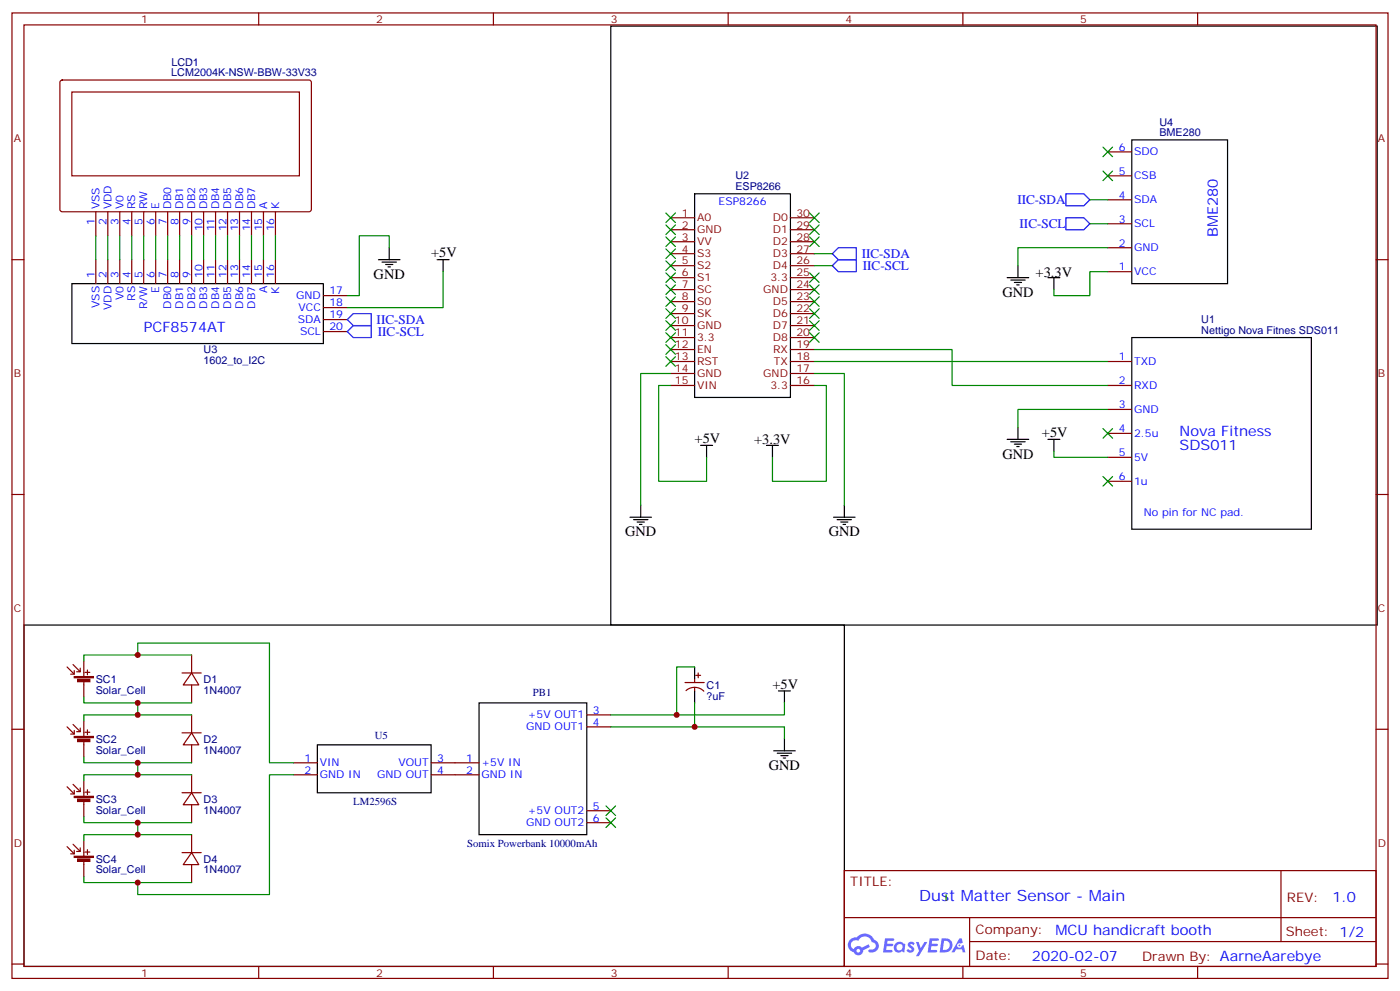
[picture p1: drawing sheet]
<svg xmlns="http://www.w3.org/2000/svg" width="412mm" height="292mm" viewBox="0 0 412 292" stroke-linecap="round" stroke-linejoin="round" font-family="sans-serif">
<path d="M179.9 7.7h225.8v176.4h-225.8zM7.1 184.1h241.6v100.5h-241.6z" fill="none" stroke="#000" stroke-width=".35"/>
<g fill="none" stroke="#870000" stroke-width=".35">
<path d="M3.5 3.8h405.4v284.3h-405.4zM7.1 7.3h398.2v277.3h-398.2zM76.2 3.8v3.5M145.3 3.8v3.5M214.5 3.8v3.5M283.6 3.8v3.5M352.8 3.8v3.5M3.5 76.5h3.6M405.3 76.5h3.6M3.5 145.6h3.6M405.3 145.6h3.6M3.5 214.8h3.6"/>
<path d="M405.3 214.8h3.6M248.7 256.4h156.6v28.2h-156.6zM377.3 256.4v20.9M248.7 270.2h156.5M285.6 277.3h119.6M285.6 270.2v14.2M3.5 283.9h3.6M76.2 284.6v3.5M145.3 284.6v3.5M214.5 284.6v3.5M283.6 284.6v3.5M352.8 284.6v3.5"/>
<path d="M405.3 283.9h3.6"/>
</g>
<g fill="#5487ff">
<path d="M267.7 277.6a1.22 1.22 0 0 1 1.7 .2l-.4 .6a.47 .47 0 0 0-.3-.4 .47 .47 0 0 0-.5 .2l.1 .2a1.14 1.14 0 0 1 .8 1.8 1.14 1.14 0 0 1-1.9 0l-.2-.2 .5-.6 .7 .5a.29 .29 0 0 0 .3-.3 .29 .29 0 0 0-.2-.3 1.04 1.04 0 0 1-.6-1.7z"/>
<path d="M260.7 276.3h2.4l.3 .2-.2 .5-1.8 .1-.1 .8h1.5l.3 .4-.3 .4h-1.6l-.2 1.1h1.7l.2 .3-.2 .3-2.6 .1z"/>
<path d="M273.8 276.3h2.4l.3 .2-.1 .5-1.8 .1-.2 .8h1.6l.3 .4-.4 .4h-1.6l-.1 1.1h1.7l.2 .3-.2 .3-2.6 .1z"/>
<path d="M282.6 276.3h.7l.3 1.3-.6 .3a.69 .69 0 0 0-1 .3 .69 .69 0 0 0 .4 .9 .69 .69 0 0 0 .9-.6l.5-.2 .6 2.2h-.8l-.2-.9h-1.8l-.5 .9h-.8z"/>
<path d="M269.8 277.4h.8l.6 1.8 1.1-1.8h.9l-2.6 4.2h-.8l.9-1.5z"/>
<path d="M277.4 276.3l-.6 4.2h1.3a2.11 2.11 0 0 0 2.5-2.1 2.11 2.11 0 0 0-2.5-2.1zM278.1 277.1a1.39 1.39 0 0 1 1.7 1.4 1.39 1.39 0 0 1-1.8 1.3h-.3z"/>
<path d="M263.7 277.9a1.54 1.54 0 0 0-.1 2.2 1.54 1.54 0 0 0 2.2 .1l.6 .3 .3-2.3-.2-.3h-.4a1.49 1.49 0 0 0-2.4 0zM264 278.9a.94 .94 0 0 1 1.8 0 .94 .94 0 0 1-1.8 0z"/>
<path d="M250.4 276.7a2.18 2.18 0 0 0 1.1 3.7 1.44 1.44 0 0 0 1.6 .9 1.44 1.44 0 0 0 1.2-1.4l2-1.1-.5-.7-1.9 1a1.47 1.47 0 0 0-2.4 .4 1.39 1.39 0 0 1-.7-1.9 1.39 1.39 0 0 1 2-.5 2.12 2.12 0 0 1 2.2-1.3 2.12 2.12 0 0 1 1.9 1.7 1.14 1.14 0 0 1 1.1 1.4 1.14 1.14 0 0 1-1.7 .7 .43 .43 0 0 0-.5 .4 .43 .43 0 0 0 .4 .5 1.98 1.98 0 0 0 2.5-1.2 1.98 1.98 0 0 0-1.2-2.6 3.1 3.1 0 0 0-5.3-.6l-.9 .1zM252.3 280a.55 .55 0 0 1 1.1 0 .55 .55 0 0 1-1.1 0z"/>
<circle cx="282.6" cy="278.4" r=".26"/>
</g>
<g fill="none" stroke="#000" stroke-width=".35">
<path d="M204.6 57.1h28.2v60h-28.2zM333.4 41.2h28.2v42.3h-28.2zM111.5 76.5h6.3M112.5 77.2h4.3M113.6 77.9h2.1M114.3 78.6h.7M114.7 73v3.5M128.8 76.5h3.5M130.5 76.5v3.5M299.9 78.2v3.6M21.2 83.5h74v17.7h-74zM296.7 81.8h6.3"/>
<path d="M297.7 82.5h4.3M298.8 83.2h2.1M299.5 83.9h.7M308.7 81.8h3.5M310.4 81.8v3.5M333.4 99.4h52.9v56.5h-52.9zM206.4 131.2h3.5M208.1 131.2v3.5M225.8 131.2h3.5M227.5 131.2v3.5M296.7 129.4h6.3M297.7 130.1h4.3"/>
<path d="M298.8 130.8h2.1M299.5 131.5h.7M299.9 125.9v3.5M308.7 129.4h3.5M310.4 129.4v3.5M185.6 152.3h6.3M186.6 153h4.3M187.7 153.7h2.1M188.4 154.4h.7M188.7 148.8v3.5M245.5 152.3h6.4M246.6 153h4.2"/>
<path d="M247.6 153.7h2.2M248.4 154.4h.7M248.7 148.8v3.5M204.6 196.4v3.6M93.5 219.4h33.5v14.1h-33.5zM141.1 207h31.8v38.8h-31.8zM204.6 203.5v3.5M229.3 203.5h3.5M231.1 203.5v3.5M231.1 217.6v3.5M227.9 221.1h6.3M229 221.8h4.2"/>
<path d="M230 222.5h2.1M230.7 223.2h.7"/>
</g>
<g fill="none" stroke="#870000" stroke-width=".35">
<path d="M17.9 23.8l.4-.2h73l.4 .7v37.6l-.7 .5-72.9-.1-.5-.6v-37.4zM21.2 27.1h67v24.7h-67zM326.3 58.8h7.1M326.3 51.8h7.1M326.3 44.7h7.1M28.2 62.4v7M28.2 76.5v7M31.7 62.4v7M31.7 76.5v7M35.3 62.4v7M35.3 76.5v7M38.8 62.4v7"/>
<path d="M38.8 76.5v7M42.3 62.4v7M42.3 76.5v7M45.9 62.4v7M45.9 76.5v7M49.4 62.4v7M49.4 76.5v7M52.9 62.4v7M52.9 76.5v7M56.4 62.4v7M56.4 76.5v7M60 62.4v7"/>
<path d="M60 76.5v7M63.5 62.4v7M63.5 76.5v7M67 62.4v7M67 76.5v7M70.6 62.4v7M70.6 76.5v7M74.1 62.4v7M74.1 76.5v7M77.6 62.4v7M77.6 76.5v7M81.1 62.4v7"/>
<path d="M81.1 76.5v7M197.6 64.1h7M197.6 67.7h7M197.6 71.2h7M197.6 74.7h7M197.6 78.2h7M232.8 64.1h7.1M232.8 67.7h7.1M232.8 71.2h7.1M232.8 74.7h7.1M232.8 78.2h7.1M326.3 73h7.1"/>
<path d="M326.3 65.9h7.1M95.2 87.1h7.1M95.2 90.6h7.1M95.2 94.1h7.1M95.2 97.6h7.1M197.6 81.8h7M197.6 85.3h7M197.6 88.8h7M197.6 92.4h7M197.6 95.9h7M197.6 99.4h7M232.8 81.8h7.1"/>
<path d="M232.8 85.3h7.1M232.8 88.8h7.1M232.8 92.4h7.1M232.8 95.9h7.1M232.8 99.4h7.1M326.3 80h7.1M197.6 106.5h7M197.6 113.5h7M197.6 102.9h7M197.6 110h7M232.8 106.5h7.1M232.8 113.5h7.1"/>
<path d="M232.8 102.9h7.1M232.8 110h7.1M326.3 106.5h7.1M326.3 113.5h7.1M326.3 120.6h7.1M326.3 127.6h7.1M326.3 134.7h7.1M326.3 141.7h7.1M53.6 198.2h5.7M56.4 198.2l2.2 3.5h-4.6zM56.4 192.9v5.3M204.6 200v1"/>
<path d="M205 198.9h1.4M205.7 198.2v1.4M53.6 215.8h5.7M56.4 215.8l2.2 3.6h-4.6zM56.4 201.7v5.3M56.4 210.5v5.3M56.4 219.4v5.2M172.9 214.1h7M172.9 210.5h7M201.8 201h5.6M202.1 203.4a3.8 3.8 0 0 1 5.2 .2M204.6 202.4v1.1"/>
<path d="M53.6 233.5h5.7M56.4 233.5l2.2 3.5h-4.6zM56.4 228.2v5.3M56.4 237v5.3M86.4 228.2h7.1M86.4 224.6h7.1M127 228.2h14.1M127 224.6h14.1M172.9 238.8h7M53.6 251.1h5.7M56.4 251.1l2.2 3.5h-4.6zM56.4 245.8v5.3"/>
<path d="M56.4 254.6v5.3M172.9 242.3h7"/>
</g>
<g fill="#850000" stroke="#850000" stroke-width=".35">
<path d="M21.9 234.5h5.6v.4h-5.6z"/>
<path d="M22.9 235.3h3.6v.7h-3.6z"/>
<path d="M21.9 252.2h5.6v.3h-5.6z"/>
<path d="M22.9 253h3.6v.7h-3.6z"/>
<path d="M21.9 216.9h5.6v.3h-5.6z"/>
<path d="M22.9 217.7h3.6v.7h-3.6z"/>
<path d="M21.9 199.2h5.6v.4h-5.6z"/>
<path d="M22.9 200.1h3.6v.7h-3.6z"/>
</g>
<g fill="none" stroke="#850000" stroke-width=".35">
<path d="M19.8 196.4l2.1 2.1M21.5 195.7l2.1 2.1M21.9 197.5v1h-1.1M23.6 196.8v1h-1M24.7 194.7v4.5M25 198h1.5M25.8 197.3v1.4M19.8 214.1l2.1 2.1M21.5 213.4l2.1 2.1M21.9 215.1v1.1h-1.1M23.6 214.4v1.1h-1M24.7 200.7v4.5"/>
<path d="M24.7 212.3v4.6M24.7 218.3v4.6M25 215.7h1.5M25.8 214.9v1.5M19.8 231.7l2.1 2.1M21.5 231l2.1 2.1M21.9 232.8v1h-1.1M23.6 232.1v1h-1M24.7 229.9v4.6M24.7 235.9v4.6M25 233.3h1.5M25.8 232.6v1.4"/>
<path d="M19.8 249.3l2.1 2.2M21.5 248.6l2.1 2.2M21.9 250.4v1.1h-1.1M23.6 249.7v1.1h-1M24.7 247.6v4.6M24.7 253.6v4.6M25 250.9h1.5M25.8 250.2v1.4"/>
</g>
<path d="M314 57.1h5.3l1.7 1.7-1.7 1.8h-5.3zM245.2 74.7l1.7-1.7h5.3v3.5h-5.3zM245.2 78.2l1.7-1.7h5.3v3.5h-5.3zM314 64.1h5.3l1.7 1.8-1.7 1.8h-5.3zM102.3 97.6l1.8-1.7h5.3v3.5h-5.3zM102.3 94.1l1.8-1.7h5.3v3.5h-5.3z" fill="none" stroke="#00f" stroke-width=".35"/>
<g fill="none" stroke="#008700" stroke-width=".35">
<path d="M321 58.8h5.3M28.2 69.4v7.1M31.7 69.4v7.1M35.3 69.4v7.1M38.8 69.4v7.1M42.3 69.4v7.1M45.9 69.4v7.1M49.4 69.4v7.1M52.9 69.4v7.1M56.4 69.4v7.1M60 69.4v7.1M63.5 69.4v7.1"/>
<path d="M67 69.4v7.1M70.6 69.4v7.1M74.1 69.4v7.1M77.6 69.4v7.1M81.1 69.4v7.1M114.7 73v-3.6h-8.9v17.7h-3.5M239.9 74.7h5.3M239.9 78.2h5.3M321 65.9h5.3M326.3 73h-26.4v5.2M130.5 80v10.6h-28.2M326.3 80h-5.3v7.1h-10.6v-1.8"/>
<path d="M197.6 110h-8.9v38.8M197.6 113.5h-3.6v28.2h14.1v-7M239.9 102.9h40.6v10.6h45.8M239.9 110h8.8v38.8M239.9 113.5h3.5v28.2h-15.9v-7M239.9 106.5h86.4M310.4 132.9v1.8h15.9M326.3 120.6h-26.4v5.3M40.6 192.9v-3.5h38.8v35.2h7M56.4 192.9h-31.7v1.8M204.6 196.4h-5.3v14.1M24.7 205.2v1.8h31.7"/>
<path d="M40.6 207v3.5M56.4 210.5h-31.7v1.8M179.9 214.1h51.2v3.5M204.6 207v7.1M231.1 207v3.5h-51.2M24.7 222.9v1.7h31.7M40.6 224.6v3.6M56.4 228.2h-31.7v1.7M86.4 228.2h-7v35.3h-38.8v-3.6M24.7 240.5v1.8h31.7M24.7 258.2v1.7h31.7M40.6 242.3v3.5"/>
<path d="M56.4 245.8h-31.7v1.8M278.7 263.5v1.7"/>
</g>
<g fill="#c00">
<circle cx="40.6" cy="192.9" r=".88"/>
<circle cx="40.6" cy="224.6" r=".88"/>
<circle cx="40.6" cy="228.2" r=".88"/>
<circle cx="199.3" cy="210.5" r=".88"/>
<circle cx="40.6" cy="207" r=".88"/>
<circle cx="40.6" cy="210.5" r=".88"/>
<circle cx="204.6" cy="214.1" r=".88"/>
<circle cx="40.6" cy="245.8" r=".88"/>
<circle cx="40.6" cy="242.3" r=".88"/>
<circle cx="40.6" cy="259.9" r=".88"/>
</g>
<g fill="#c00" stroke="#008700" stroke-width=".35">
<path d="M238.5 62.7l2.8 2.8zM241.3 62.7l-2.8 2.8z"/>
<path d="M238.5 66.3l2.8 2.8zM241.3 66.3l-2.8 2.8z"/>
<path d="M238.5 69.8l2.8 2.8zM241.3 69.8l-2.8 2.8z"/>
<path d="M238.5 80.4l2.8 2.8zM241.3 80.4l-2.8 2.8z"/>
<path d="M238.5 83.9l2.8 2.8zM241.3 83.9l-2.8 2.8z"/>
<path d="M238.5 87.4l2.8 2.8zM241.3 87.4l-2.8 2.8z"/>
<path d="M238.5 90.9l2.8 2.9zM241.3 90.9l-2.8 2.9z"/>
<path d="M238.5 94.5l2.8 2.8zM241.3 94.5l-2.8 2.8z"/>
<path d="M238.5 98l2.8 2.8zM241.3 98l-2.8 2.8z"/>
<path d="M196.1 62.7l2.9 2.8zM199 62.7l-2.9 2.8z"/>
<path d="M196.1 66.3l2.9 2.8zM199 66.3l-2.9 2.8z"/>
<path d="M196.1 69.8l2.9 2.8zM199 69.8l-2.9 2.8z"/>
<path d="M196.1 76.8l2.9 2.9zM199 76.8l-2.9 2.9z"/>
<path d="M196.1 73.3l2.9 2.8zM199 73.3l-2.9 2.8z"/>
<path d="M196.1 80.4l2.9 2.8zM199 80.4l-2.9 2.8z"/>
<path d="M196.1 83.9l2.9 2.8zM199 83.9l-2.9 2.8z"/>
<path d="M196.1 87.4l2.9 2.8zM199 87.4l-2.9 2.8z"/>
<path d="M196.1 90.9l2.9 2.9zM199 90.9l-2.9 2.9z"/>
<path d="M196.1 94.5l2.9 2.8zM199 94.5l-2.9 2.8z"/>
<path d="M196.1 98l2.9 2.8zM199 98l-2.9 2.8z"/>
<path d="M196.1 101.5l2.9 2.9zM199 101.5l-2.9 2.9z"/>
<path d="M196.1 105.1l2.9 2.8zM199 105.1l-2.9 2.8z"/>
<path d="M324.9 50.4l2.8 2.8zM324.9 53.2l2.8-2.8z"/>
<path d="M324.9 43.3l2.8 2.8zM327.7 43.3l-2.8 2.8z"/>
<path d="M324.9 126.2l2.8 2.8zM327.7 126.2l-2.8 2.8z"/>
<path d="M324.9 140.3l2.8 2.9zM327.7 140.3l-2.8 2.9z"/>
<path d="M178.5 240.9l2.8 2.8zM181.3 240.9l-2.8 2.8z"/>
<path d="M178.5 237.3l2.8 2.9zM181.3 237.3l-2.8 2.9z"/>
</g>
<text font-size="4.6" fill="#00f" x="270.8" y="265.4">Dust Matter Sensor - Main</text>
<g font-size="4.2" fill="#00f">
<text x="358.7" y="69.8" transform="rotate(-90 358.7 69.8)">BME280</text>
<text x="42.3" y="97.6">PCF8574AT</text>
<text x="347.5" y="128.3">Nova Fitness</text>
<text x="347.5" y="132.6">SDS011</text>
<text x="392.5" y="265.7">1.0</text>
<text x="310.9" y="275.2">MCU handicraft booth</text>
<text x="304" y="283">2020-02-07</text>
</g>
<g font-size="4.2">
<text x="127" y="75.8">+5V</text>
<text x="110.1" y="82.1">GND</text>
<text x="305.1" y="81.4">+3.3V</text>
<text x="295.3" y="87.4">GND</text>
<text x="204.6" y="130.5">+5V</text>
<text x="222.2" y="130.8">+3.3V</text>
<text x="306.9" y="128.7">+5V</text>
<text x="295.3" y="135">GND</text>
<text x="184.1" y="158">GND</text>
<text x="244.1" y="158">GND</text>
<text x="227.5" y="202.8">+5V</text>
<text x="226.5" y="226.8">GND</text>
</g>
<g font-size="3.9" fill="#00f">
<text x="299.7" y="60.1">IIC-SDA</text>
<text x="300.3" y="67.1">IIC-SCL</text>
<text x="253.8" y="76">IIC-SDA</text>
<text x="254.2" y="79.5">IIC-SCL</text>
<text x="110.9" y="95.4">IIC-SDA</text>
<text x="111.3" y="98.9">IIC-SCL</text>
</g>
<g font-size="3.9" fill="#800">
<text x="250.5" y="261">TITLE:</text>
<text x="379.1" y="265.7">REV:</text>
<text x="287.4" y="275.2">Company:</text>
<text x="378.7" y="275.8">Sheet: 1/2</text>
<text x="287.4" y="282.9">Date:</text>
<text x="336.4" y="282.9">Drawn By: AarneAarebye</text>
</g>
<g font-size="3.2" fill="#800">
<text x="41.6" y="6.8">1</text>
<text x="110.8" y="6.8">2</text>
<text x="179.9" y="6.8">3</text>
<text x="249.1" y="6.8">4</text>
<text x="318.2" y="6.8">5</text>
<text x="4.1" y="41.9">A</text>
<text x="405.9" y="41.9">A</text>
<text x="200.8" y="63.8">1</text>
<text x="205.3" y="65.2">A0</text>
<text x="227.7" y="65.2">D0</text>
<text x="234.6" y="63.8">30</text>
<text x="200.8" y="67.3">2</text>
<text x="200.8" y="70.8">3</text>
<text x="205.3" y="68.7">GND</text>
<text x="227.7" y="68.7">D1</text>
<text x="234.6" y="70.8">28</text>
<text x="234.6" y="67.3">29</text>
<text x="200.8" y="74.4">4</text>
<text x="200.8" y="77.9">5</text>
<text x="205.3" y="72.2">VV</text>
<text x="205.3" y="75.8">S3</text>
<text x="227.7" y="75.8">D3</text>
<text x="227.7" y="72.2">D2</text>
<text x="234.6" y="77.9">26</text>
<text x="234.6" y="74.4">27</text>
<text x="200.8" y="81.4">6</text>
<text x="205.3" y="79.3">S2</text>
<text x="205.3" y="82.8">S1</text>
<text x="226.9" y="82.8">3.3</text>
<text x="227.7" y="79.3">D4</text>
<text x="234.6" y="81.4">25</text>
<text x="200.8" y="84.9">7</text>
<text x="200.8" y="88.5">8</text>
<text x="205.3" y="86.4">SC</text>
<text x="205.3" y="89.9">S0</text>
<text x="224.8" y="86.4">GND</text>
<text x="227.7" y="89.9">D5</text>
<text x="234.6" y="88.5">23</text>
<text x="234.6" y="84.9">24</text>
<text x="198.8" y="95.5">10</text>
<text x="200.8" y="92">9</text>
<text x="205.3" y="93.4">SK</text>
<text x="227.7" y="93.4">D6</text>
<text x="234.6" y="95.5">21</text>
<text x="234.6" y="92">22</text>
<text x="198.8" y="99.1">11</text>
<text x="205.3" y="96.9">GND</text>
<text x="205.3" y="100.5">3.3</text>
<text x="227.7" y="100.5">D8</text>
<text x="227.7" y="96.9">D7</text>
<text x="234.6" y="99.1">20</text>
<text x="198.8" y="102.6">12</text>
<text x="198.8" y="106.1">13</text>
<text x="205.3" y="104">EN</text>
<text x="205.3" y="107.5">RST</text>
<text x="227.7" y="104">RX</text>
<text x="228" y="107.5">TX</text>
<text x="234.6" y="106.1">18</text>
<text x="234.6" y="102.6">19</text>
<text x="4.1" y="111.1">B</text>
<text x="198.8" y="109.6">14</text>
<text x="198.8" y="113.2">15</text>
<text x="205.3" y="111.1">GND</text>
<text x="224.8" y="111.1">GND</text>
<text x="234.6" y="113.2">16</text>
<text x="234.6" y="109.6">17</text>
<text x="405.9" y="111.1">B</text>
<text x="205.3" y="114.6">VIN</text>
<text x="226.9" y="114.6">3.3</text>
<text x="4.1" y="180.2">C</text>
<text x="405.9" y="180.2">C</text>
<text x="4.1" y="249.3">D</text>
<text x="405.9" y="249.3">D</text>
<text x="41.6" y="287.6">1</text>
<text x="110.8" y="287.6">2</text>
<text x="179.9" y="287.6">3</text>
<text x="249.1" y="287.6">4</text>
<text x="318.2" y="287.6">5</text>
</g>
<g font-size="3.2" fill="#000080">
<text x="50.5" y="22.5">LCM2004K-NSW-BBW-33V33</text>
<text x="50.5" y="19.3">LCD1</text>
<text x="341.5" y="40.1">BME280</text>
<text x="341.5" y="37">U4</text>
<text x="216.6" y="52.8">U2</text>
<text x="216.6" y="56">ESP8266</text>
<text x="353.9" y="95.2">U1</text>
<text x="353.8" y="98.4">Nettigo Nova Fitnes SDS011</text>
<text x="60" y="107.2">1602_to_I2C</text>
<text x="60" y="104">U3</text>
<text x="28.2" y="201.1">SC1</text>
<text x="60" y="201.1">D1</text>
<text x="208.1" y="202.9">C1</text>
<text x="28.2" y="204.3">Solar_Cell</text>
<text x="60" y="204.3">1N4007</text>
<text x="157" y="204.9">PB1</text>
<text x="208.1" y="206.1">?uF</text>
<text x="28.2" y="221.9">Solar_Cell</text>
<text x="28.2" y="218.8">SC2</text>
<text x="60" y="221.9">1N4007</text>
<text x="60" y="218.8">D2</text>
<text x="110.4" y="217.6">U5</text>
<text x="28.2" y="239.6">Solar_Cell</text>
<text x="28.2" y="236.4">SC3</text>
<text x="60" y="239.6">1N4007</text>
<text x="60" y="236.4">D3</text>
<text x="104.1" y="237">LM2596S</text>
<text x="137.6" y="249.3">Somix Powerbank 10000mAh</text>
<text x="28.2" y="257.2">Solar_Cell</text>
<text x="28.2" y="254">SC4</text>
<text x="60" y="257.2">1N4007</text>
<text x="60" y="254">D4</text>
</g>
<g font-size="3.2" fill="#00f">
<text x="329.6" y="44.4">6</text>
<text x="334.1" y="45.8">SDO</text>
<text x="329.6" y="51.4">5</text>
<text x="334.1" y="52.8">CSB</text>
<text x="329.6" y="58.5">4</text>
<text x="334.1" y="59.9">SDA</text>
<text x="29.3" y="61.7" transform="rotate(-90 29.3 61.7)">VSS</text>
<text x="32.8" y="61.7" transform="rotate(-90 32.8 61.7)">VDD</text>
<text x="36.3" y="61.7" transform="rotate(-90 36.3 61.7)">V0</text>
<text x="39.9" y="61.7" transform="rotate(-90 39.9 61.7)">RS</text>
<text x="43.4" y="61.7" transform="rotate(-90 43.4 61.7)">RW</text>
<text x="46.9" y="61.7" transform="rotate(-90 46.9 61.7)">E</text>
<text x="50.4" y="61.7" transform="rotate(-90 50.4 61.7)">DB0</text>
<text x="54" y="61.7" transform="rotate(-90 54 61.7)">DB1</text>
<text x="57.5" y="61.7" transform="rotate(-90 57.5 61.7)">DB2</text>
<text x="61" y="61.7" transform="rotate(-90 61 61.7)">DB3</text>
<text x="64.6" y="61.7" transform="rotate(-90 64.6 61.7)">DB4</text>
<text x="68.1" y="61.7" transform="rotate(-90 68.1 61.7)">DB5</text>
<text x="71.6" y="61.7" transform="rotate(-90 71.6 61.7)">DB6</text>
<text x="75.1" y="61.7" transform="rotate(-90 75.1 61.7)">DB7</text>
<text x="78.7" y="61.7" transform="rotate(-90 78.7 61.7)">A</text>
<text x="82.2" y="61.7" transform="rotate(-90 82.2 61.7)">K</text>
<text x="211.7" y="60.4">ESP8266</text>
<text x="329.6" y="65.5">3</text>
<text x="27.9" y="66.2" transform="rotate(-90 27.9 66.2)">1</text>
<text x="31.4" y="66.2" transform="rotate(-90 31.4 66.2)">2</text>
<text x="34.9" y="66.2" transform="rotate(-90 34.9 66.2)">3</text>
<text x="38.5" y="66.2" transform="rotate(-90 38.5 66.2)">4</text>
<text x="42" y="66.2" transform="rotate(-90 42 66.2)">5</text>
<text x="45.5" y="66.2" transform="rotate(-90 45.5 66.2)">6</text>
<text x="49" y="66.2" transform="rotate(-90 49 66.2)">7</text>
<text x="52.6" y="66.2" transform="rotate(-90 52.6 66.2)">8</text>
<text x="56.1" y="66.2" transform="rotate(-90 56.1 66.2)">9</text>
<text x="59.6" y="68.2" transform="rotate(-90 59.6 68.2)">10</text>
<text x="63.1" y="68.2" transform="rotate(-90 63.1 68.2)">11</text>
<text x="66.7" y="68.2" transform="rotate(-90 66.7 68.2)">12</text>
<text x="70.2" y="68.2" transform="rotate(-90 70.2 68.2)">13</text>
<text x="73.7" y="68.2" transform="rotate(-90 73.7 68.2)">14</text>
<text x="77.3" y="68.2" transform="rotate(-90 77.3 68.2)">15</text>
<text x="80.8" y="68.2" transform="rotate(-90 80.8 68.2)">16</text>
<text x="334.1" y="67">SCL</text>
<text x="329.6" y="72.6">2</text>
<text x="334.1" y="74">GND</text>
<text x="27.9" y="81.8" transform="rotate(-90 27.9 81.8)">1</text>
<text x="31.4" y="81.8" transform="rotate(-90 31.4 81.8)">2</text>
<text x="34.9" y="81.8" transform="rotate(-90 34.9 81.8)">3</text>
<text x="38.5" y="81.8" transform="rotate(-90 38.5 81.8)">4</text>
<text x="42" y="81.8" transform="rotate(-90 42 81.8)">5</text>
<text x="45.5" y="81.8" transform="rotate(-90 45.5 81.8)">6</text>
<text x="49" y="81.8" transform="rotate(-90 49 81.8)">7</text>
<text x="52.6" y="81.8" transform="rotate(-90 52.6 81.8)">8</text>
<text x="56.1" y="81.8" transform="rotate(-90 56.1 81.8)">9</text>
<text x="59.6" y="81.8" transform="rotate(-90 59.6 81.8)">10</text>
<text x="63.1" y="81.8" transform="rotate(-90 63.1 81.8)">11</text>
<text x="66.7" y="81.8" transform="rotate(-90 66.7 81.8)">12</text>
<text x="70.2" y="81.8" transform="rotate(-90 70.2 81.8)">13</text>
<text x="73.7" y="81.8" transform="rotate(-90 73.7 81.8)">14</text>
<text x="77.3" y="81.8" transform="rotate(-90 77.3 81.8)">15</text>
<text x="80.8" y="81.8" transform="rotate(-90 80.8 81.8)">16</text>
<text x="329.6" y="79.7">1</text>
<text x="334.1" y="81.1">VCC</text>
<text x="36.3" y="88.4" transform="rotate(-90 36.3 88.4)">V0</text>
<text x="39.9" y="88.6" transform="rotate(-90 39.9 88.6)">RS</text>
<text x="46.9" y="86.3" transform="rotate(-90 46.9 86.3)">E</text>
<text x="78.7" y="86.4" transform="rotate(-90 78.7 86.4)">A</text>
<text x="82.2" y="86.4" transform="rotate(-90 82.2 86.4)">K</text>
<text x="87.3" y="88.1">GND</text>
<text x="97" y="86.7">17</text>
<text x="29.3" y="90.7" transform="rotate(-90 29.3 90.7)">VSS</text>
<text x="32.8" y="91.3" transform="rotate(-90 32.8 91.3)">VDD</text>
<text x="43.4" y="91" transform="rotate(-90 43.4 91)">R/W</text>
<text x="50.4" y="90.9" transform="rotate(-90 50.4 90.9)">DB0</text>
<text x="54" y="90.9" transform="rotate(-90 54 90.9)">DB1</text>
<text x="57.5" y="90.9" transform="rotate(-90 57.5 90.9)">DB2</text>
<text x="61" y="90.9" transform="rotate(-90 61 90.9)">DB3</text>
<text x="64.6" y="90.9" transform="rotate(-90 64.6 90.9)">DB4</text>
<text x="68.1" y="90.9" transform="rotate(-90 68.1 90.9)">DB5</text>
<text x="71.6" y="90.9" transform="rotate(-90 71.6 90.9)">DB6</text>
<text x="75.1" y="90.9" transform="rotate(-90 75.1 90.9)">DB7</text>
<text x="87.8" y="95.2">SDA</text>
<text x="87.9" y="91.7">VCC</text>
<text x="97" y="90.2">18</text>
<text x="97" y="93.8">19</text>
<text x="88.4" y="98.7">SCL</text>
<text x="97" y="97.3">20</text>
<text x="329.6" y="106.1">1</text>
<text x="334.1" y="107.5">TXD</text>
<text x="329.6" y="113.2">2</text>
<text x="334.1" y="114.6">RXD</text>
<text x="329.6" y="120.2">3</text>
<text x="334.1" y="121.6">GND</text>
<text x="329.6" y="127.3">4</text>
<text x="334.1" y="128.7">2.5u</text>
<text x="329.6" y="134.3">5</text>
<text x="334.1" y="135.7">5V</text>
<text x="329.6" y="141.4">6</text>
<text x="334.1" y="142.8">1u</text>
<text x="336.9" y="152.1">No pin for NC pad.</text>
<text x="155" y="215.1">GND OUT1</text>
<text x="155.5" y="211.6">+5V OUT1</text>
<text x="174.6" y="213.7">4</text>
<text x="174.6" y="210.2">3</text>
<text x="89.7" y="227.8">2</text>
<text x="89.7" y="224.3">1</text>
<text x="94.2" y="225.7">VIN</text>
<text x="117.4" y="225.7">VOUT</text>
<text x="128.8" y="224.3">3</text>
<text x="128.8" y="227.8">4</text>
<text x="137.3" y="224.3">1</text>
<text x="137.3" y="227.8">2</text>
<text x="141.8" y="225.7">+5V IN</text>
<text x="94.2" y="229.2">GND IN</text>
<text x="111.1" y="229.2">GND OUT</text>
<text x="141.8" y="229.2">GND IN</text>
<text x="155.5" y="239.8">+5V OUT2</text>
<text x="174.6" y="238.4">5</text>
<text x="155" y="243.3">GND OUT2</text>
<text x="174.6" y="241.9">6</text>
</g>
</svg>
